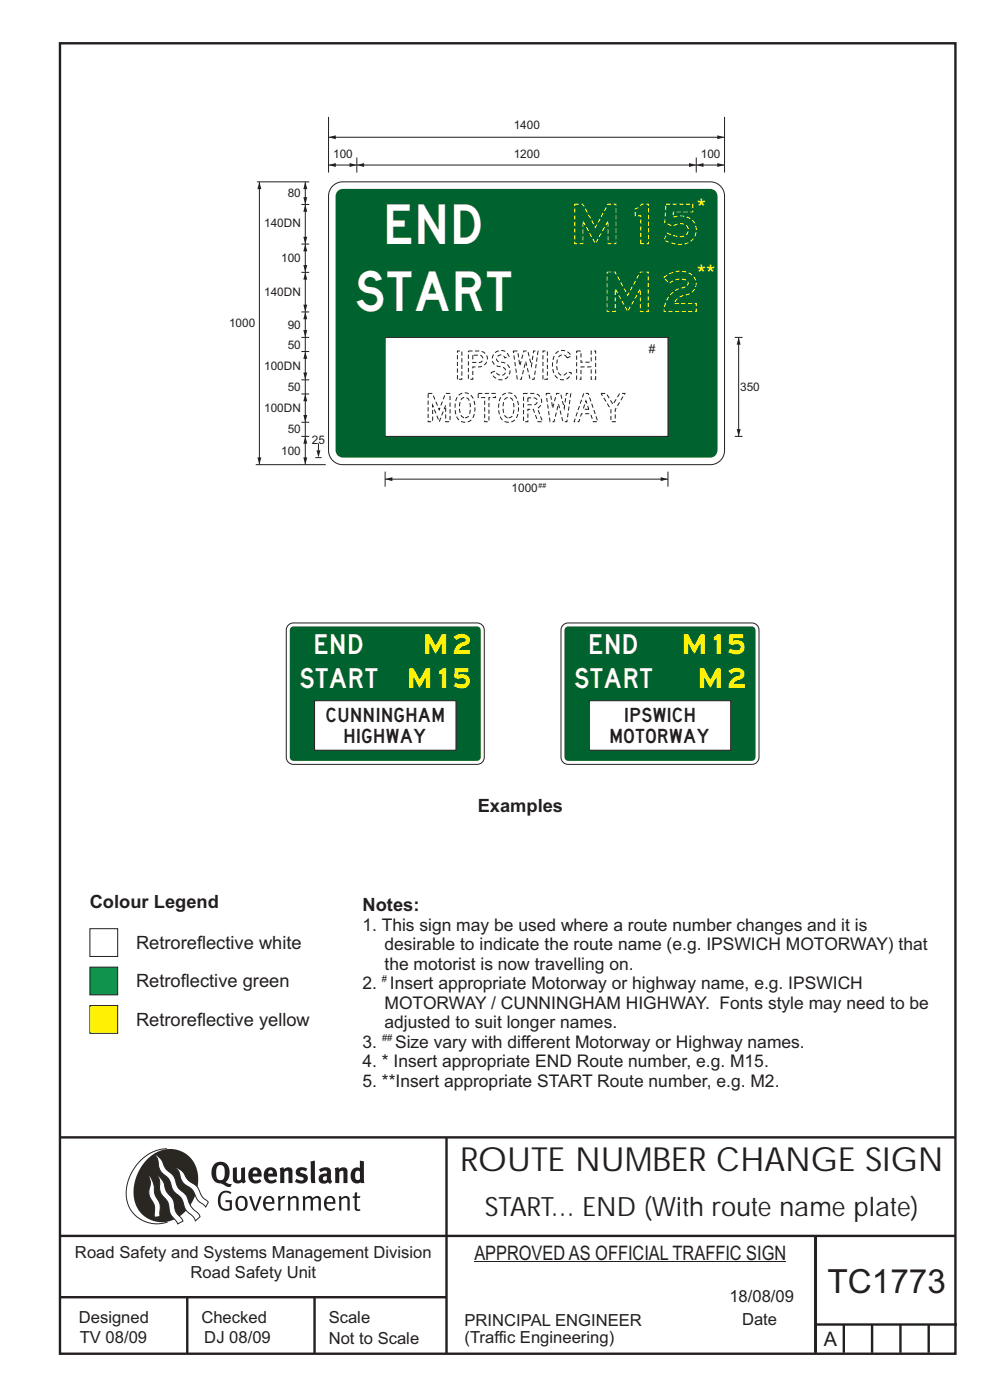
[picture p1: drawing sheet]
<svg xmlns="http://www.w3.org/2000/svg" width="210mm" height="297mm" viewBox="0 0 210 297" stroke-linecap="round" stroke-linejoin="round" font-family="sans-serif">
<g fill="none" stroke="#231f20" stroke-width=".51">
<path d="M12.7 9.2h190v278h-190zM12.7 241.3h190M94.7 241.4v45.8M12.7 275.2h82M12.7 262.2h190.1M39.7 275.2v12M66.7 275.2v12M173 262.1v24.9M173 281h30M179 281v6M185 281v6M191 281v6"/>
<path d="M197 281v6"/>
</g>
<path d="M100.6 267.7h66.2" fill="none" stroke="#231f20" stroke-width=".21"/>
<path d="M35.4 243.7a9.5 9.5 0 0 0-8.6 10.4 6.5 6.5 0 0 0 8.8 5.1" fill="none" stroke="#2a2723" stroke-width=".21"/>
<path d="M31.3 245.9a6.1 6.1 0 0 1 7.3-1.6 6.1 6.1 0 0 1 3.4 6.6 8.8 8.8 0 0 1-7.2 8.4 6.1 6.1 0 0 1-6.4-7.5 10.5 10.5 0 0 1 2.9-5.9z" fill-rule="evenodd" fill="#2a2723"/>
<g fill="#fff" stroke="#2a2723" stroke-width=".21">
<path d="M31.6 249.3l.3 .3 .6 1.2 .4 2.6 1 2 .1 2.7-1.2 .1-.1-2.4-.9-1.8-.2-.7 .3-2.4z" fill-rule="evenodd"/>
<path d="M37.2 247.7l.5 .1 .9 .6 1.3 1.9 1.9 1.5 1.1 2.1 1.3 1.2-.6 1-1.6-1.5-1.2-2.2-2-1.5-.5-.9-.4-1.5z" fill-rule="evenodd"/>
<path d="M32.8 244.9l.4 .1 .9 .8 1 2.1 1.7 1.5 1 2.5 1.6 1.6 1.2 2.5 1.6 1.6 .2 .5-.9 .9-.5-.9-1.6-1.5-1-2.4-1.7-1.7-.9-2.4-1.8-1.7-.3-.9-.3-1.6z" fill-rule="evenodd"/>
<path d="M33.4 249.4l.5 .3 .7 .9 .7 2.1 1.5 1.9 .5 2.5 1.5 1.8v.1l-1.1 .6-1.6-2.1-.6-2.5-1.4-1.9-.3-1v-1.6z" fill-rule="evenodd"/>
</g>
<g fill="#231f20">
<path d="M46.8 253.1l.5-.4 .7-.1 .6 .1 .5 .3-.2 .3-.9-.3-.8 .2-.3 .7-.1 1.1 .1 .6 .3 .5 .5 .3h.6l.4-.1v-1.3h-.8l-.1-.4h1.4v2l-.7 .2-.8 .1-.6-.3-.5-.4-.3-.8-.1-1 .2-.7z" fill-rule="evenodd"/>
<path d="M50.7 254.3l.7-.2 .5 .5 .1 1.2-.2 .4-.3 .2h-.5l-.4-.3-.2-1.1zM50.4 254l-.5 1.1 .3 1.2 .7 .5 1-.1 .4-.4 .2-.5v-.8l-.2-.7-.3-.4-.5-.2h-.6z" fill-rule="evenodd"/>
<path d="M52.8 253.8l.5-.1 .9 2.6 .8-2.5h.5l-1.1 3h-.5z" fill-rule="evenodd"/>
<path d="M56.6 254.2l.4-.1 .4 .1 .2 .3 .1 .5h-1.4zM56.2 254l-.4 1v.7l.3 .6 .4 .4 .5 .2 1.1-.3 .1-.1-.2-.3-.6 .3-.7-.2-.3-.2-.1-.6v-.1h1.9l-.2-1.2-.8-.5-.5 .1z" fill-rule="evenodd"/>
<path d="M58.9 253.8l.5-.1 .1 .5 .4-.4 .6-.1-.2 .5-.4 .1-.4 .3v2.2h-.5z" fill-rule="evenodd"/>
<path d="M61 253.8l.5-.1a.24 .24 0 0 0 .1 .4 .24 .24 0 0 0 .3-.2l.8-.2 .6 .5v2.6h-.4l-.1-2.3-.1-.3-.3-.1-.8 .5v2.2h-.5z" fill-rule="evenodd"/>
<path d="M64.2 253.8l.4-.1a.23 .23 0 0 0 .2 .4 .23 .23 0 0 0 .3-.2l.5-.2 .6 .2a.23 .23 0 0 0 .2 .2 .23 .23 0 0 0 .2-.1l.8-.3 .6 .4 .1 2.7h-.5v-2.3l-.1-.3-.3-.1-.8 .5v2.2h-.5v-2.3l-.1-.3-.3-.1-.8 .4v2.3h-.4z" fill-rule="evenodd"/>
<path d="M69.5 254.2l.5-.1 .4 .1 .3 .8h-1.4zM69.2 254l-.5 1 .1 .7 .2 .6 .4 .4 .4 .2 1.1-.3 .2-.1-.2-.3-.6 .3-.7-.2-.3-.4v-.5h1.9l-.2-1.2-.4-.3-.5-.2-.5 .1z" fill-rule="evenodd"/>
<path d="M71.8 253.8l.5-.1a.24 .24 0 0 0 .1 .4 .24 .24 0 0 0 .4-.2l.7-.2 .6 .5 .1 2.6h-.5v-2.3l-.1-.3-.3-.1-.9 .5v2.2h-.4z" fill-rule="evenodd"/>
<path d="M75.3 253l.5-.1-.1 .9h.8l-.2 .3h-.6v2.2l.2 .2h.5v.3l-.2 .1-.6-.1-.4-.3v-2.4h-.4v-.3h.4z" fill-rule="evenodd"/>
<path d="M46.2 247.4l.4-.2h.4l.6 .6v1.8l-.2 .5-.3 .2h-.8l-.3-.6-.1-1.5zM45.5 246.9l-.4 .7-.2 .8v1l.3 .9 .7 .6 1 .2 1.6 .7 .4-.1 .3-.5h-.6l-.8-.4 .7-1 .2-1.5a1.91 1.91 0 0 0-1.1-1.7 1.91 1.91 0 0 0-2.1 .3z" fill-rule="evenodd"/>
<path d="M49.4 247.8l.8-.2 .1 2.5 .1 .2 .3 .1 .5-.3v-2.3l.8-.2v2.6l.2 .5-.7 .3a.39 .39 0 0 0-.7 0h-.8l-.5-.4z" fill-rule="evenodd"/>
<path d="M53.8 248.4l.3-.1h.3l.2 .7h-1zM53.1 248l-.3 .5-.1 .8v.7l.4 .6 .5 .4 .6 .1 .7-.1 .6-.4-.4-.5-.4 .3h-.5l-.4-.2-.2-.3v-.3h1.9l-.1-1-.3-.6-1-.4-.5 .1z" fill-rule="evenodd"/>
<path d="M57.1 248.4l.2-.1h.4l.2 .7h-1zM56.4 248l-.3 .6-.2 .8 .2 .7 .3 .5 .5 .4 .6 .1 .6-.1 .6-.4-.3-.5-.6 .3h-.5l-.4-.6v-.2h1.9l-.1-1-.3-.6-.5-.3-.5-.1-.5 .1z" fill-rule="evenodd"/>
<path d="M59.3 247.8l.8-.2 .1 .4 1-.4 .7 .3 .1 .5v2.6h-.8v-2.3l-.3-.3-.6 .3v2.3h-.9z" fill-rule="evenodd"/>
<path d="M63 248l.9-.4 1.3 .3-.3 .6-.9-.2-.3 .2 .1 .3 1 .3 .4 .4v.8l-.4 .6-1.1 .2-1.1-.4 .3-.6 1 .3h.3l.2-.3-.1-.3-1-.3-.4-.3-.2-.6z" fill-rule="evenodd"/>
<path d="M68.6 249.7l.7-.2v.7l-.3 .3-.3-.1-.2-.3zM67.7 248.1l.3 .6 .8-.4 .5 .2a.35 .35 0 0 1 0 .5 .35 .35 0 0 1-.5 0l-1 .4-.2 .9 .2 .4 .3 .3h1.1a.49 .49 0 0 1 .8 .2l.5-.6-.3-.4v-1.7l-.2-.5-.4-.3-.6-.1z" fill-rule="evenodd"/>
<path d="M71 247.8l.8-.2 .1 .4 1-.4 .6 .3 .2 .5v2.6h-.8v-2.3l-.3-.3-.6 .3v2.3h-.9z" fill-rule="evenodd"/>
<path d="M75.6 248.5l.3-.1 .4 .2v1.5l-.3 .2-.4-.1-.2-.3v-.9zM76.3 246.2v1.3a.19 .19 0 0 1 0 .3 .19 .19 0 0 1-.3-.1l-.8 .1-.6 .5-.2 .9 .1 1 .3 .5 .6 .3h.6l.5-.2v.2h.8l-.1-4.6z" fill-rule="evenodd"/>
<path d="M65.9 246.4l.9-.2 .1 4.8h-.8l-.1-.3z" fill-rule="evenodd"/>
</g>
<path d="M19.1 205.2h5.9v5.9h-5.9z" fill-rule="evenodd" fill="#00a54f" stroke="#231f20" stroke-width=".21"/>
<path d="M19.1 213.3h5.9v5.9h-5.9z" fill-rule="evenodd" fill="#fff101" stroke="#231f20" stroke-width=".21"/>
<g fill="#fff" stroke="#231f20" stroke-width=".21">
<path d="M19.1 197h5.9v5.9h-5.9z" fill-rule="evenodd"/>
<path d="M119.6 132.4l.9-.2h39a1.51 1.51 0 0 1 1.5 1.5v27a1.51 1.51 0 0 1-1.5 1.5h-39a1.51 1.51 0 0 1-1.5-1.5v-27l.1-.5z" fill-rule="evenodd"/>
</g>
<path d="M120 133.1l.5-.2h39a.76 .76 0 0 1 .8 .8v26.9a.78 .78 0 0 1-.8 .8h-39a.78 .78 0 0 1-.8-.8v-26.9z" fill-rule="evenodd" fill="#00622f"/>
<g fill="#fff" stroke="#231f20" stroke-width=".21">
<path d="M125 148.7h30v10.5h-30z" fill-rule="evenodd"/>
<path d="M61 132.8l.8-.6h.4h39a1.51 1.51 0 0 1 1.5 1.5v27a1.51 1.51 0 0 1-1.5 1.5h-39a1.51 1.51 0 0 1-1.5-1.5v-27z" fill-rule="evenodd"/>
</g>
<path d="M61.7 133.1l.5-.2h39a.76 .76 0 0 1 .8 .8v26.9a.78 .78 0 0 1-.8 .8h-39a.78 .78 0 0 1-.7-.8v-26.9z" fill-rule="evenodd" fill="#00622f"/>
<g fill="#fff" stroke="#231f20" stroke-width=".21">
<path d="M66.7 148.7h30v10.5h-30z" fill-rule="evenodd"/>
<path d="M70.8 39.2l1.2-.5 .7-.1h78a3 3 0 0 1 3 3v54a3 3 0 0 1-3 3h-78a3 3 0 0 1-3-3v-54a3 3 0 0 1 1.1-2.4z" fill-rule="evenodd"/>
</g>
<path d="M71.5 40.7l.3-.3 .9-.3h78a1.52 1.52 0 0 1 1.5 1.5v53.9a1.56 1.56 0 0 1-1.5 1.6h-78a1.56 1.56 0 0 1-1.5-1.6v-53.9z" fill-rule="evenodd" fill="#00622f"/>
<path d="M81.7 71.6h60v21h-60z" fill-rule="evenodd" fill="#fff" stroke="#231f20" stroke-width=".21"/>
<path d="M54.3 98.6h14.8M66.9 97.1h1.3M67.6 94v1.5" fill="none" stroke="#231f20" stroke-width=".21"/>
<path d="M67.1 95.5h.9l-.4 1.6z" fill="#231f20"/>
<path d="M63.9 92.6h1.7M64.8 92.6v6" fill="none" stroke="#231f20" stroke-width=".21"/>
<g fill="#231f20">
<path d="M64.3 97h.9l-.4 1.6z"/>
<path d="M64.8 92.6l.4 1.5h-.9z"/>
</g>
<path d="M54.5 38.6h11.1M69.7 24.8v11.8M63.9 57.8h1.7M63.9 51.8h1.7M63.9 43.4h1.7M63.9 74.6h1.7M63.9 71.6h1.7M63.9 66.2h1.7M63.9 89.6h1.7M63.9 83.6h1.7M63.9 80.6h1.7M64.8 83.6v9" fill="none" stroke="#231f20" stroke-width=".21"/>
<g fill="#231f20">
<path d="M64.3 88h.9l-.4 1.6z"/>
<path d="M64.8 83.6l.4 1.5h-.9z"/>
</g>
<path d="M64.8 66.2v8.4M64.8 80.6v3" fill="none" stroke="#231f20" stroke-width=".21"/>
<g fill="#231f20">
<path d="M64.3 70h.9l-.4 1.6z"/>
<path d="M64.8 66.2l.4 1.5h-.9z"/>
</g>
<path d="M64.8 74.6v6" fill="none" stroke="#231f20" stroke-width=".21"/>
<g fill="#231f20">
<path d="M64.3 79h.9l-.4 1.6z"/>
<path d="M64.8 74.6l.4 1.5h-.9z"/>
</g>
<path d="M64.8 57.8v8.4" fill="none" stroke="#231f20" stroke-width=".21"/>
<g fill="#231f20">
<path d="M64.8 57.8l.4 1.5h-.9z"/>
<path d="M64.3 64.6h.9l-.4 1.6z"/>
</g>
<path d="M64.8 51.8v6" fill="none" stroke="#231f20" stroke-width=".21"/>
<g fill="#231f20">
<path d="M64.3 56.2h.9l-.4 1.6z"/>
<path d="M64.8 51.8l.4 1.5h-.9z"/>
</g>
<path d="M64.8 43.4v8.4" fill="none" stroke="#231f20" stroke-width=".21"/>
<g fill="#231f20">
<path d="M64.8 43.4l.4 1.5h-.9z"/>
<path d="M64.3 50.2h.9l-.4 1.6z"/>
</g>
<path d="M64.8 38.6v4.8" fill="none" stroke="#231f20" stroke-width=".21"/>
<g fill="#231f20">
<path d="M64.3 41.8h.9l-.4 1.6z"/>
<path d="M64.8 38.6l.4 1.5h-.9z"/>
</g>
<path d="M147.7 35h6" fill="none" stroke="#231f20" stroke-width=".21"/>
<g fill="#231f20">
<path d="M147.7 35l1.5-.4v.8z"/>
<path d="M152.1 34.6l1.6 .4-1.6 .4z"/>
</g>
<path d="M75.7 35h72M147.7 33.4v3.2M153.7 24.8v11.8" fill="none" stroke="#231f20" stroke-width=".21"/>
<g fill="#231f20">
<path d="M146.1 34.6l1.6 .4-1.6 .4z"/>
<path d="M75.7 35l1.5-.4v.8z"/>
</g>
<path d="M69.7 35h6M75.7 33.4v3.2" fill="none" stroke="#231f20" stroke-width=".21"/>
<g fill="#231f20">
<path d="M69.7 35l1.5-.4v.8z"/>
<path d="M74.1 34.6l1.6 .4-1.6 .4z"/>
</g>
<path d="M81.7 101.6h60M141.7 100.1v3.1" fill="none" stroke="#231f20" stroke-width=".21"/>
<g fill="#231f20">
<path d="M140.1 101.2l1.6 .4-1.6 .5z"/>
<path d="M81.7 101.6l1.5-.4v.9z"/>
</g>
<path d="M155.9 71.6h1.6M156.7 71.6v21M81.7 100.1v3.1" fill="none" stroke="#231f20" stroke-width=".21"/>
<g fill="#231f20">
<path d="M156.7 71.6l.4 1.5h-.8z"/>
<path d="M156.3 91h.8l-.4 1.6z"/>
</g>
<path d="M55 38.6v60M155.9 92.6h1.6" fill="none" stroke="#231f20" stroke-width=".21"/>
<g fill="#231f20">
<path d="M54.6 97h.8l-.4 1.6z"/>
<path d="M55 38.6l.4 1.5h-.8z"/>
</g>
<path d="M69.7 29.1h84" fill="none" stroke="#231f20" stroke-width=".21"/>
<g fill="#231f20">
<path d="M152.1 28.7l1.6 .4-1.6 .4z"/>
<path d="M69.7 29.1l1.5-.4v.8z"/>
</g>
<g font-size="8.4" fill="#fff">
<text x="82.1" y="51.8">END</text>
<text x="75.7" y="66">START</text>
</g>
<g font-size="8.4" fill="#fff101">
<text x="121.9" y="51.7">M15</text>
<text x="128.8" y="66.1">M2</text>
</g>
<g font-size="7.1" fill="#231f20">
<text x="97.6" y="248.4">ROUTE NUMBER CHANGE SIGN</text>
<text x="175.5" y="274.2">TC1773</text>
</g>
<g font-size="6" fill="#231f20">
<text x="97" y="80.5">IPSWICH</text>
<text x="90.8" y="89.5">MOTORWAY</text>
</g>
<text font-size="5.6" fill="#231f20" x="102.9" y="258">START... END (With route name plate)</text>
<g font-size="5.1" fill="#fff101">
<text x="147.8" y="45.7">*</text>
<text x="147.8" y="59.7">**</text>
</g>
<g font-size="4.2" fill="#fff">
<text x="66.9" y="138.8">END</text>
<text x="125.2" y="138.8">END</text>
<text x="63.7" y="145.9">START</text>
<text x="122" y="145.9">START</text>
</g>
<g font-size="4.2" fill="#fff101">
<text x="90.3" y="138.8">M2</text>
<text x="145.1" y="138.7">M15</text>
<text x="86.8" y="145.9">M15</text>
<text x="148.5" y="145.9">M2</text>
</g>
<g font-size="4.2" fill="#231f20">
<text x="100.6" y="267.2">APPROVED AS OFFICIAL TRAFFIC SIGN</text>
<text x="174.7" y="285.6">A</text>
</g>
<g font-size="3.9" fill="#231f20">
<text x="101.3" y="172.2">Examples</text>
<text x="19" y="192.6">Colour Legend</text>
<text x="76.9" y="193.3">Notes:</text>
<text x="28.9" y="201.4">Retroreflective white</text>
<text x="28.9" y="209.5">Retroflective green</text>
<text x="28.9" y="217.7">Retroreflective yellow</text>
</g>
<g font-size="3.7" fill="#231f20">
<text x="76.9" y="197.5">1. This sign may be used where a route number changes and it is</text>
<text x="81.6" y="201.6">desirable to indicate the route name (e.g. IPSWICH MOTORWAY) that</text>
<text x="76.9" y="209.9">2.</text>
<text x="81.6" y="205.8">the motorist is now travelling on.</text>
<text x="82.7" y="209.9">Insert appropriate Motorway or highway name, e.g. IPSWICH</text>
<text x="81.6" y="214">MOTORWAY / CUNNINGHAM HIGHWAY. Fonts style may need to be</text>
<text x="81.6" y="218.2">adjusted to suit longer names.</text>
<text x="76.9" y="226.4">4. * Insert appropriate END Route number, e.g. M15.</text>
<text x="76.9" y="222.3">3.</text>
<text x="83.8" y="222.3">Size vary with different Motorway or Highway names.</text>
<text x="76.9" y="230.6">5. **Insert appropriate START Route number, e.g. M2.</text>
</g>
<g font-size="3.5" fill="#231f20">
<text x="15.9" y="266.8">Road Safety and Systems Management Division</text>
<text x="40.4" y="271.1">Road Safety Unit</text>
<text x="16.7" y="280.6">Designed</text>
<text x="42.7" y="280.6">Checked</text>
<text x="69.7" y="280.6">Scale</text>
<text x="98.5" y="281.3">PRINCIPAL ENGINEER</text>
<text x="154.7" y="276.2">18/08/09</text>
<text x="157.4" y="281.2">Date</text>
<text x="16.9" y="284.8">TV 08/09</text>
<text x="43.3" y="284.9">DJ 08/09</text>
<text x="69.7" y="285.2">Not to Scale</text>
<text x="98.5" y="284.8">(Traffic Engineering)</text>
</g>
<g font-size="3" fill="#231f20">
<text x="69.3" y="153.1">CUNNINGHAM</text>
<text x="132.7" y="153.1">IPSWICH</text>
<text x="73.1" y="157.6">HIGHWAY</text>
<text x="129.6" y="157.6">MOTORWAY</text>
</g>
<g font-size="2.5" fill="#231f20">
<text x="109" y="27.4">1400</text>
<text x="70.7" y="33.5">100</text>
<text x="109" y="33.5">1200</text>
<text x="148.7" y="33.5">100</text>
<text x="61" y="41.9">80</text>
<text x="56" y="48.2">140DN</text>
<text x="59.7" y="55.7">100</text>
<text x="56" y="62.9">140DN</text>
<text x="48.6" y="69.5">1000</text>
<text x="61" y="69.8">90</text>
<text x="61" y="74">50</text>
<text x="137.6" y="74.9">#</text>
<text x="56" y="78.5">100DN</text>
<text x="61" y="83">50</text>
<text x="157" y="83">350</text>
<text x="56" y="87.5">100DN</text>
<text x="61" y="92">50</text>
<text x="66.2" y="94.1">25</text>
<text x="59.7" y="96.5">100</text>
<text x="108.5" y="104.3">1000</text>
</g>
<g font-size="2" fill="#231f20">
<text x="81" y="208.4">#</text>
<text x="81" y="220.8">##</text>
</g>
<text font-size="1.4" fill="#231f20" x="114.3" y="103.5">##</text>
</svg>
